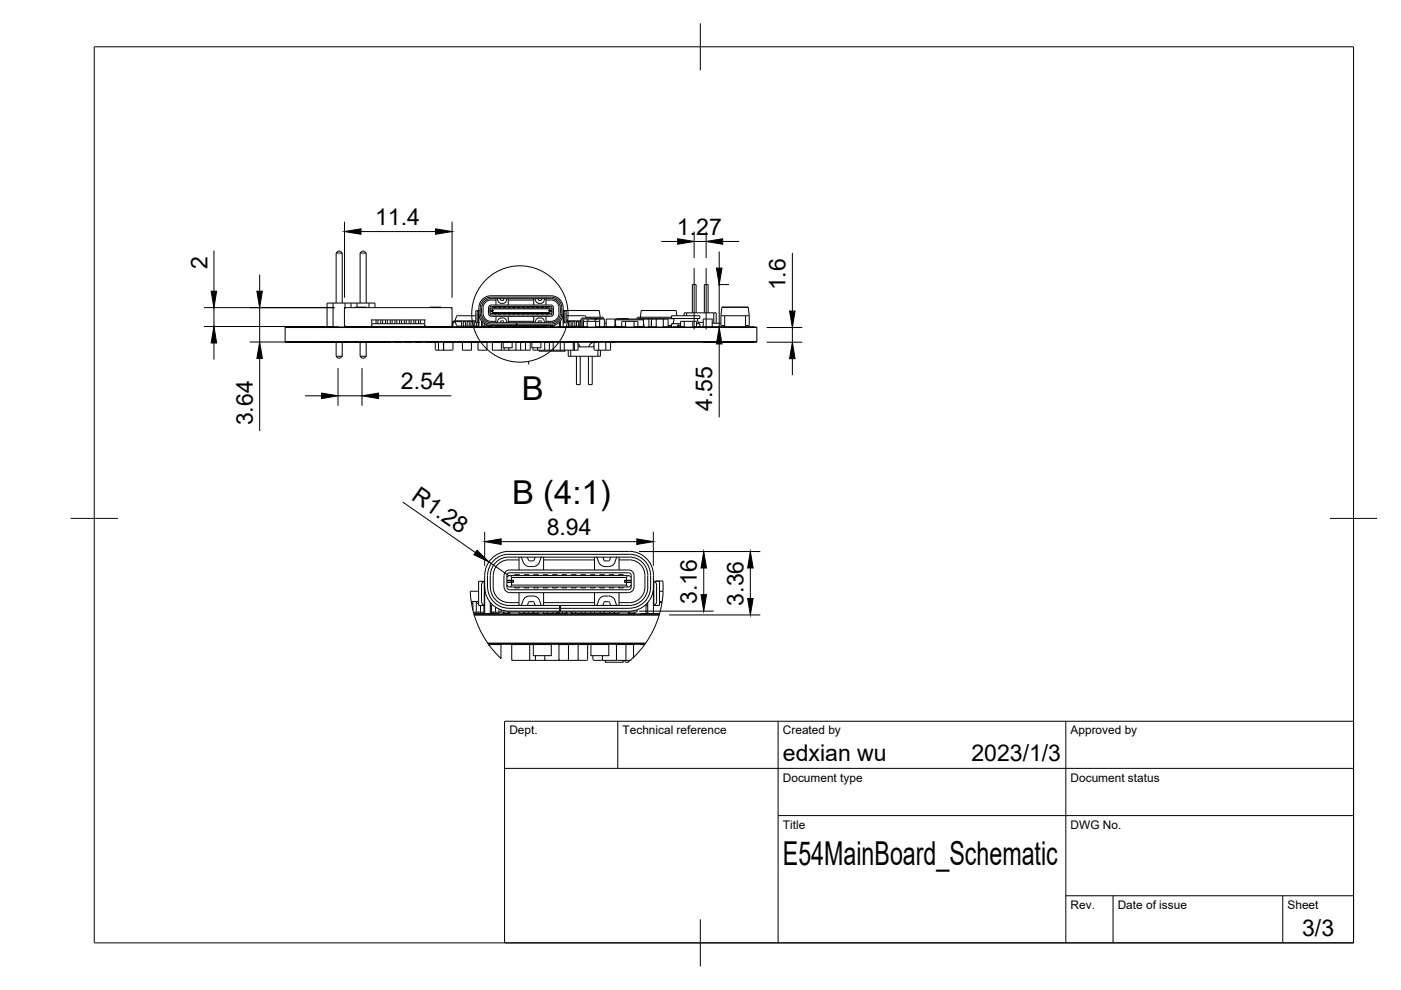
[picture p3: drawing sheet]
<svg xmlns="http://www.w3.org/2000/svg" width="297mm" height="210mm" viewBox="0 0 297 210" stroke-linecap="round" stroke-linejoin="round" font-family="sans-serif">
<!-- layer: Visible -->
<g fill="none" stroke="#000" stroke-width=".21">
<path d="M71.3 53.7l.4-.5h.5l.4 .5M71.3 53.7h1.3M71.3 53.7v10.6M72.6 53.7v10.6M76.3 53.7l.5-.5h.4l.4 .5M76.3 53.7h1.3M76.3 53.7v10.6M77.6 53.7v10.6M60.5 72.4h100M60.5 69.3h100v3.3h-100zM60.5 69.4h100M61 69.3h10.9"/>
<path d="M61 72.6h10.9M61 72.6h.1M70.6 64.3v5M71.3 72.6v2.9M71.3 75.5l.4 .4h.5l.4-.4M71.3 75.5h1.3M71.9 72.6h.1M72.6 72.6v2.9M72.7 72.6h.1M73 65.2l.2 .2M73 65.2h22.8M73 69.2h22.8"/>
<path d="M73 65.2v4M73.2 64.3v.9M73.2 69.2v.1M73.2 69l-.2 .2M73.4 69.2v.1M73.4 69.3h5.4M73.7 72.6h.1M74.4 64.3v.9M75.2 72.6h.1M75.4 69.2v.1M75.7 64.3v.8M76.2 72.6h.1"/>
<path d="M76.3 75.5l.5 .4h.4l.4-.4M76.3 75.5h1.3M76.3 72.6v2.9M77.6 72.6v2.9M77.7 72.6h.1M77.8 69.2l-.1 .1M77.8 65.2h-2.4M78.2 64.3v.9M78.2 69.2v.1M78.6 67.8h11.6M78.8 67.8v1.4l-.2-.2M78.8 68.6h11.2"/>
<path d="M78.8 72.6h.1M79.5 65.2v-.9h-10.2v5M79.5 69.2v.1M79.5 69.3h1.9M79.5 69.3h.1M79.7 69.3h.1M79.7 67.8v.8M79.7 69.2v.1M80.1 67.8v.8M80.1 69.2v.1M80.3 69.3h.1M80.6 69.3h.1"/>
<path d="M80.7 67.8v.8M80.7 69.2v.1M81.1 67.8v.8M81.1 69.2v.1M81.3 69.3h.1M81.4 72.6h1.4M81.4 69.2l.1 .1M81.4 72.6h.1M81.7 69.3h.6M81.7 67.8v.8M81.7 69.2v.1M82.1 67.8v.8"/>
<path d="M82.1 69.2v.1M82.7 69.3h2.6M82.7 67.8v.8M82.7 69.2v.1M82.8 72.6h.1M83.1 67.8v.8M83.1 69.2v.1M83.2 69.3h.1M83.7 72.6h1.3M83.7 69.3h.1M83.7 72.6h.1M83.7 67.8v.8"/>
<path d="M83.7 69.2v.1M84.1 67.8v.8M84.1 69.2v.1M84.3 69.3h.1M84.6 69.3h.1M84.7 67.8v.8M84.7 69.2v.1M85 72.6h.1M85.1 67.8v.8M85.1 69.2v.1M85.7 69.3h.6M85.7 67.8v.8"/>
<path d="M85.7 69.2v.1M85.9 72.6h1.3M85.9 72.6h.1M86.1 67.8v.8M86.1 69.2v.1M86.7 69.3h.5M86.7 67.8v.8M86.7 69.2v.1M87.1 67.8v.8M87.1 69.2v.1M87.2 72.6h.1M87.7 69.3h10.6"/>
<path d="M87.7 67.8v.8M87.7 69.2v.1M88.1 72.6h1.4M88.1 72.6h.1M88.1 67.8v.8M88.1 69.2v.1M88.3 69.3h.1M88.4 69.3h.1M88.4 69.2h.1M88.6 69.3h.1M88.6 69.2v.1M88.7 67.8v.8"/>
<path d="M88.7 69.2v.1M89.1 67.8v.8M89.1 69.2v.1M89.3 69.3h.1M89.5 72.6h.1M90 67.8v1.4l.2-.2M90.1 69.3h.1M90.3 72.6h1.4M90.3 72.6h.1M90.5 69.2v.1M90.6 69.3h-.1M91.1 65.2h2.4"/>
<path d="M91.1 69.2l.1 .1M91.7 72.6h.1M92.3 72.6l.1 1.6M92.4 74.2h3.5M93 72.6v1.6M93 72.6h.1M93.5 69.2v.1M93.9 72.6h.1M94 72.6v1.6M94.1 72.6v1.6M95.2 72.6h.1M95.5 69.2v.1"/>
<path d="M95.6 69l.2 .2M95.8 65.2l-.2 .2M95.8 65.2v4M96 68.6v.7M96 72.6v1.6M96.1 68.1l-.1 .1M96.2 68.1h-.2v.3M96.6 72.6h.1M96.9 72.6h1.1M96.9 72.6h.1M97.2 69.3h.1M97.9 69.3h.1"/>
<path d="M97.9 69.1v.1M97.9 68.2h-1.5l-.6 .6M97.9 69.2h.3M97.9 68v1.1M97.9 69.2v.1M98 72.6h.1M98.1 74.2h.1M98.2 69.1v.1M98.2 68.2h.5M98.2 69.1h.5M98.2 68v1.1M98.2 69.2v.1"/>
<path d="M98.7 69.3h.4M98.7 69.1v.1M98.7 69.2h.3M98.7 68v1.1M98.7 69.2v.1M99 69.1v.1M99 68.2h.5M99 69.1h.5M99 68v1.1M99 69.2v.1M99.5 69.1v.1M99.5 69.2h.3"/>
<path d="M99.5 68v1.1M99.5 69.2v.1M99.8 69.1v.1M99.8 68.2h.5M99.8 69.1h.5M99.8 68v1.1M99.8 69.2l.1 .1M99.9 69.3h.1M99.9 72.6h.1M99.9 74.2h.1M99.9 72.6v1.6h-1.9l.1-1.6M100.3 69.1v.1"/>
<path d="M100.3 69.2h.3M100.3 68v1.1M100.3 69.2v.1M100.6 69.1v.1M100.6 68.2h.3M100.6 69.1h.5M100.6 68v1.1M100.6 69.2v.1M100.7 69.3h2.2M100.7 72.6h2.2M100.7 69.3h.1M100.7 72.6h.1"/>
<path d="M100.7 69.3h-1.2M100.9 69.1v.2M100.9 66.9l-4 .1-.4 1.2 .4 .9h1M100.9 68h-4.5l-.6 .6M100.9 65.9h.6l-.3 .4v1.7l.3 .4h-.6zM101.1 69.1v.1M101.1 69.2h.3M101.1 68.4v.7M101.1 69.2v.1M101.3 72.6v1.6h2v-1.6M101.4 74.2h.1M101.4 72.6h.1"/>
<path d="M101.4 69.1v.1M101.4 69.1h.1M101.4 69.2v.1M101.5 65.9h.1M101.5 68.4h.1M101.5 65.9l-.1 3.2M101.5 66.8h.1M101.5 67.6h.1M101.5 65.3v4M101.5 66.5a2.55 2.55 0 0 0 2.6 2.5h12.7M102.1 69.2h.1M102.1 65.3v1.2"/>
<path d="M102.1 68.1v1.2M102.1 68.3h.1M102.1 66.5a1.96 1.96 0 0 0 2 1.9h5.4M102.2 69.1v.1M102.2 69.1h.5M102.2 68.4v.7M102.2 69.2v.1M102.3 68.4h-.2M102.5 69.1l-.2 .2M102.7 69.1v.1M102.7 69.2h.3M102.7 68.6v.5"/>
<path d="M102.7 69.2v.1M102.9 69.3h.1M102.9 72.6h.1M102.9 69.3h.2M103 69.1v.1M103 68.8v.3M103 69.2l.1 .1M103.3 74.2h-.1M103.3 68.9v.2M103.5 69.3h.7M103.5 69.2h.1M103.5 69.1v.2"/>
<path d="M103.7 64.8l.5-.1h12.6a.57 .57 0 0 1 .5 .6l.1 1.2a.6 .6 0 0 1-.6 .6h-12.6a.6 .6 0 0 1-.6-.6v-1.2zM103.9 65.8h.7v.2h-.7M103.9 65.5l.2-.2h12.7l.3 .2M103.9 66.3l.2 .2h12.7l.3-.2M104 69.1v.2M104.1 63.3h12.7M104.1 69.1v.2M104.1 63.3a1.96 1.96 0 0 0-2 2M104.2 65h12.6M104.2 65l-.3 .3v1.2l.3 .3h12.6l.3-.3M104.2 69.1v.2M104.3 65.3l.1 .2"/>
<path d="M104.4 65.5v.8M104.4 72.6h.1M104.4 65.5h12.1M104.4 66.3h12.1M104.4 66.3l-.1 .2M104.4 74.2h.1M104.7 65.3h.5M104.7 66.5h.5M105.2 63.6a2.03 2.03 0 0 0-2.7 1.2 2.44 2.44 0 0 0 1.1 3.3h1.6M105.2 63.3v1.4M105.2 67.1v1.3M105.2 69.3h2.1"/>
<path d="M105.2 69.1v.2M105.3 63.3l.1 .1M105.3 68.4a1.14 1.14 0 0 1 1.2-1 1.14 1.14 0 0 1 1.1 1M105.4 63.4a1.03 1.03 0 0 0 1.1 .9 1.03 1.03 0 0 0 1-.9M105.6 69.1v.2M105.7 69.1v.2M105.7 65.3h.5M105.7 66.5h.5M105.9 69v.1M106 63.3l.3 .4h.4l.2-.4M106.2 69.1v.2M106.2 72.6h.1"/>
<path d="M106.3 68h.4M106.3 69.3h.1M106.3 68l-.3 .4M106.3 72.6v1.6M106.3 74.2h-.1M106.6 69.1v.1M106.7 69.3h.1M106.7 72.6h.1M106.7 68l.2 .4M106.7 72.6v1.1h1.9v-1.1M106.7 73.7h.1M106.7 65.3h.5"/>
<path d="M106.7 66.5h.5M106.7 69v.1M106.8 69.1v.2M106.9 73.7l.1 .5M107.2 69.1v.2M107.6 63.3l-.1 .1M107.7 65.3h.5M107.7 66.5h.5M107.8 63.6h5.4M107.8 68.1h5.4M107.8 63.3v1.4M107.8 67.1v1.3"/>
<path d="M107.8 69.1v.2M107.9 74.2h-.1M107.9 73.7v.5M108.2 69.1v.2M108.3 69.3h.1M108.6 73.7h-.1M108.6 69.3h.1M108.7 65.3h.5M108.7 66.5h.5M108.8 69.1v.2M109.2 69.2h.2M109.2 69.1v.2"/>
<path d="M109.3 69.3h.1M109.3 72.6h.1M109.4 72.6v1.6M109.4 74.2h.1M109.4 69.1v.2M109.5 68.4h.1M109.5 68.9h.1M109.5 68.4v.6M109.6 68.4h7.2M109.6 68.7h7.2M109.6 68.4v.6M109.7 69.3h.1"/>
<path d="M109.7 65.3h.5M109.7 66.5h.5M109.7 69.1v.2M110.2 69.2h.1M110.2 69.1v.2M110.2 69.1l.1 .2M110.3 69.3h-2.6M110.4 72.6l-.1 1.6M110.7 69.3h5M110.7 69.2h.1M110.7 69.1v.2M110.7 65.3h.5"/>
<path d="M110.7 66.5h.5M110.8 69.1v.2M111.1 72.6h.1M111.2 69.1v.2M111.3 69.3h.1M111.3 72.6h.1M111.4 72.6v1.6h-7v-1.6M111.4 74.2h.1M111.5 72.6h-.1M111.5 74.2h.9M111.7 69.3h.1M111.7 65.3h.5"/>
<path d="M111.7 66.5h.5M111.8 69.1v.2M112.2 69.1v.2M112.3 69.3h.1M112.3 72.6h.1M112.4 72.6v1.6M112.6 69.3h.1M112.7 65.3h.5M112.7 66.5h.5M112.8 69.1v.2M112.8 72.6h.1M112.8 72.6v1.1h1.9v-1.1"/>
<path d="M112.8 73.7h.1M113 73.7l.1 .5M113.1 74.2h.8M113.2 63.3v1.4M113.2 67.1v1.3M113.2 69.1v.2M113.3 69.3h.1M113.3 63.3l.1 .1M113.3 68.4a1.14 1.14 0 0 1 1.2-1 1.14 1.14 0 0 1 1.1 1M113.4 63.4a1.03 1.03 0 0 0 1.1 .9 1.03 1.03 0 0 0 1-.9M113.7 69.3h.1M113.7 65.3h.5"/>
<path d="M113.7 66.5h.5M113.7 69.1v.2M114 74.2h-.1M114 63.3l.3 .4h.4l.2-.4M114.2 69.1v.2M114.2 69v.1M114.3 68h.4M114.3 69.3h.1M114.3 68l-.3 .4M114.3 74.2v.3h1.9v-.3M114.3 74.4h.1M114.7 69.3h.1"/>
<path d="M114.7 68l.2 .4M114.7 73.7h-.1M114.7 65.3h.5M114.7 66.5h.5M114.8 69.1v.2M115 69v.1M115.2 69.1v.2M115.3 69.1v.2M115.4 72.6h.1M115.5 72.6v1.6h-1.5v-.5M115.5 74.2h.1M115.6 74.2h1.6"/>
<path d="M115.6 63.3l-.1 .1M115.7 65.3h.5M115.7 66.5h.5M115.7 69.1v.2M115.8 63.6h1M115.8 68.1h1M115.8 63.3v1.4M115.8 67.1v1.3M116.2 74.4h-.1M116.4 74.2l.1 .2M116.5 74.5h.8M116.5 72.6l-.1 1.6"/>
<path d="M116.5 65.5v.8M116.5 66.3l.1 .2M116.6 65.3l-.1 .2M116.7 69.1v.2M116.7 69.3h.8M116.8 65l.3 .3M116.8 63h-12.7a2.25 2.25 0 0 0-2.3 2.3 2.6 2.6 0 0 0 2.3 3.4h5.4M116.8 62.7h-12.7a2.55 2.55 0 0 0-2.6 2.6M116.8 69.1v.2M116.9 63a2.25 2.25 0 0 1 2.2 2.3 2.92 2.92 0 0 1-1.1 3.1l-1.1 .3M116.9 62.7a2.55 2.55 0 0 1 2.5 2.6v4M116.9 63.3a1.96 1.96 0 0 1 1.9 2 2.64 2.64 0 0 1-1 2.9l-.9 .2"/>
<path d="M116.9 63.6a1.66 1.66 0 0 1 1.6 1.7M116.9 69.1v.2M117.1 65.8h-.7v.2h.7M117.1 65.3v1.2M117.2 72.6h.1M117.3 74.2h-.1M117.4 69.1v.2M117.4 74.4h-.1M117.4 72.6h.1M117.7 68.9v.2h-14.7M118 72.6h2.2M118 72.6h.1"/>
<path d="M118.5 65.3v1.2M118.5 66.5a1.66 1.66 0 0 1-1.6 1.6M118.6 68.4h.1M118.6 69.3h.1M118.6 68.4v.9M118.6 68.4h.2M118.7 68.3h.1M118.8 72.6v1.6h-1.5v-1.6M118.8 74.2h.1M118.8 68.1v1.2M118.8 72.6h.1M118.9 74.4h.1"/>
<path d="M119 74.5h.8M119.4 66.5a2.55 2.55 0 0 1-2.5 2.5M119.4 65.9h.6v2.5h-.6M119.4 66.8h.1M119.4 67.6h.1M119.4 68.4h.1M119.4 65.9h.1M119.4 65.9l.3 .4v1.7l-.3 .4M119.6 72.6v1.6M119.7 74.2h.1M119.7 65.9l7.4-.1 .2 1.8M119.7 72.6h.1"/>
<path d="M119.9 74.2l-.1 .2M120 66.9h3.9l.3 .5M120 68h3.1M120 68.1h.5v1.2M120.2 69.3h-2.2M120.2 69.3h.1M120.2 72.6h.1M120.2 69.3h.4M120.3 68v.1M120.5 68.1v.1M120.5 74.2v1.3h6.8v-1.3M120.5 69.2h.1"/>
<path d="M120.5 69.3h.1M120.6 69.1v.1M120.6 68.2h.5M120.6 69.1h.5M120.6 68v1.1M120.6 69.2v.1M121 74.2v1.3M121.1 69.3h.4M121.1 69.1v.1M121.1 69.2h.3M121.1 68v1.1M121.1 69.2v.1"/>
<path d="M121.4 69.1v.1M121.4 68.2h.5M121.4 69.1h.5M121.4 68v1.1M121.4 69.2l.1 .1M121.5 74.2h.1M121.5 72.6v1.6M121.8 74.2h-.1M121.8 72.6v1.6M121.9 69.3h.4M121.9 69.1v.1M121.9 69.2h.3"/>
<path d="M121.9 68v1.1M121.9 69.2v.1M122.2 75.5v6h.8v-6M122.2 69.1v.1M122.2 68.2h.5M122.2 69.1h.5M122.2 68v1.1M122.2 69.2v.1M122.4 69.3h2.2M122.6 74.2h-.1M122.6 73.5h3.3M122.6 72.6v1.6h-3.7v.3h-1.5v-.3"/>
<path d="M122.6 72.9l.4 .6M122.6 72.6h.1M122.7 69.1v.1M122.7 69.2h.2M122.7 68v1.1M122.7 69.2v.1M122.9 69.3h.1M123 69.3h.1M123 68l-.1 .2M123.1 68.1h-.2v1.2M123.1 67.7v1.6M123.2 69.2v.1"/>
<path d="M123.4 67.6l-.2 .1M123.4 69.2v.1M123.5 67.4l-.1 .1M123.7 68.2v1.1M123.7 68.2h.8M123.7 69.3h.1M124.2 67.3l3.4-.1 .4 .4M124.5 69.3v-1.2h1.8v1.2M124.5 69.3h.1M124.6 67.6h-.9v1.7M124.6 67.6l.1 .1M124.7 68.1v-.5h3.4l.1 1.7"/>
<path d="M124.8 75.5v6h.8v-6M125.2 72.6h.1M125.2 67.4l.1 .1M125.3 67.6h2.4M125.3 67.6v-.2h-1.9v1.9M125.8 72.6a1.41 1.41 0 0 0-1 .9M126 73.4l-.3 .1M126 72.6v1.6M126 74.2h.9M126.2 67.6v.5M126.2 67.6h.1M126.2 67.6v.1"/>
<path d="M126.3 68.2h.8M126.3 69.3h.1M126.8 74.2v1.3M127 74.2h-.1M127.1 72.6h.1M127.1 67.6l.1 1.7M127.1 68.2v1.1M127.1 69.3h.1M127.8 69.3h.1M128.1 67.6v.1M128.1 68.5h.4M128.1 69.2v.1"/>
<path d="M128.3 72.6h.1M128.4 72.6v1.6h-1.5l.1-1.6M128.5 74.2h.1M128.5 72.6h.1M128.5 69.3h.1M128.5 74.2h.9M128.5 69.2v-1.6h1.9v1.7M128.6 67.6l-.1 .1M129.4 72.6v1.6M130.2 72.6h.1M130.2 69.3h.1M130.4 67.6v.1"/>
<path d="M130.4 69.2v.1M130.4 68.9h.1M130.4 69.2h.1M130.4 69.2h1.4M130.4 69.3h-4.2M130.7 67.6h2.5M131.1 69.3h1.6M131.6 69.2v.1M131.8 68.2l.1 1.1M131.8 68.2h.9M132.7 69.3l-.1-1.2h1.8v1.2M134.4 69.3h1.6"/>
<path d="M134.4 69.3h.1M134.5 68.1l.8 .1M134.5 68.1l-.1 .1M135.2 69.2h1.2M135.2 68.2v1.1M135.3 69.3h-.1M136.2 67.6l.2 .2M136.4 69.2h.1M136.4 68.9h.1M136.4 67.8h-6l.2-.2h7v1.6M136.4 67.8v1.5M136.4 69.3h.2"/>
<path d="M137.4 69.3h1.9M137.4 69.3h.1M137.6 67.7h1.5M138.1 68.2v1.1M138.1 69.3h.1M138.1 68.1v.1M138.2 67.6v1.7M139.1 69.2v-1.6h1.5v1.7M140.7 67.7l.9-.1v1.7M140.7 69.2v.1M141.6 69h.8M142.2 69l.1 .2"/>
<path d="M142.4 67.3l-7-.1-.4 .4M142.4 66.9h6v.6h-6zM142.6 68.6h.1M142.7 69.3h2.5M142.9 67.6h-7.6M142.9 67.5v.6l-.3 .5M143.5 66.9l-.1-1.1h-7.4l-.2 1.8M143.6 69.3h.1M143.7 69.3h.1M143.7 69v.3M143.7 69h.6M143.8 69h-.1"/>
<path d="M143.8 68.6l-.1 .4M144.3 69.3h.1M144.3 68.6h-1.9v.7h-1.9M144.3 68.2v1.1M144.4 68.1l.7 .1M144.4 68.1l-.1 .1M145.1 66.9v-.6h6.7v2.2M145.1 69.3v-1.2h1.8v1.2M145.1 69.3h.1M145.6 66.3v.6M146.8 66.3v-6h.8v6M146.9 68.2h.8"/>
<path d="M146.9 69.3h.1M147.7 68.6h.7v.7M147.7 68.2v1.1M147.9 67.5v.6l.3 .5M148 68.3h1.1M148.4 69.3h.1M149.1 69.3h10.8M149.1 72.6h10.8M149.1 69.3h.1M149.1 72.6h.1M149.1 69.3h-2.3M149.1 69.2v.1"/>
<path d="M149.2 67.6l-.1 .1M149.3 66.3v-6h.8v6M150.9 67.6l.1 .1M151 69.2v-1.6h-1.9v1.7M151 68.5h1.8M151.3 66.3v2.2M152.8 66.9h6.1M152.8 66.9v2.1h.8M153.1 65.1h5.5M153.1 65.1h.1M153.1 65.1l-.3 1.8M153.6 66.9v2.4"/>
<path d="M158.1 66.9v2.4M158.6 65.1h.1M158.6 65.1l.3 1.8M158.9 66.9v2.1h-.8M159.9 72.6h.1M107.9 117.5h25.5a4.5 4.5 0 0 1 4.5 4.5 6.7 6.7 0 0 1-1 5.4 4.5 4.5 0 0 1-3.5 1.6h-14.5M107.9 116.9h25.5M107.9 118.1h25.5M107.9 118.7h2.1M107.9 117.5a4.5 4.5 0 0 0-4.5 4.5 6.7 6.7 0 0 0 1 5.4 4.5 4.5 0 0 0 3.5 1.6M107.9 116.9a5.1 5.1 0 0 0-5.1 5.1v8.1M107.9 118.1a3.9 3.9 0 0 0-3.9 3.9"/>
<path d="M107.9 118.7a3.3 3.3 0 0 0-3.3 3.3 5.2 5.2 0 0 0 .9 4.8 3.3 3.3 0 0 0 2.4 1M110 118.1v2.8M111.8 118.1l.5 .8M112.2 118.9h.9M113.3 118.8l-.2 .1M113.5 118.1l-.3 .7M114.9 118.1h-.1a2.12 2.12 0 0 1-1.4 2 2.12 2.12 0 0 1-2.3-.6l-.5-1.3-.2-.1M115.3 118.1v2.8M115.3 118.7h10.7M126 118.1v2.8M126.4 118.1l.2 .1M127.8 118.1l.5 .8"/>
<path d="M128.2 118.9h.9M129.3 118.8l-.2 .1M129.5 118.1l-.3 .7M130.9 118.1h-.1a2.12 2.12 0 0 1-1.4 2 2.12 2.12 0 0 1-2.3-.6l-.5-1.2M131.3 118.7h2.1M131.3 118.1v2.8M133.4 116.9a5.1 5.1 0 0 1 5.2 5.1l-.1 8.1M133.4 118.1a3.9 3.9 0 0 1 3.9 3.9 5.8 5.8 0 0 1-1.1 5.2 3.9 3.9 0 0 1-2.8 1.2h-14.5M133.4 118.7a3.3 3.3 0 0 1 3.3 3.3 5.4 5.4 0 0 1-.9 4.8 3.3 3.3 0 0 1-2.4 1h-2.1M99.7 125.6l.2 1.9M99.9 127.5h1.6M99.9 127.5l.1 .4"/>
<path d="M100.3 127.9h-.3l.3 1.5M100.3 127.5v1.9M100.3 129.4l.1 .4M100.4 129.8h.6M100.4 129.8l.1 .4M100.5 130.2h39.3v.2h-39.3zM100.5 130.1h.6M100.5 130.4a20.5 20.5 0 0 0 2.9 6M101 127.5v2.3M101 127.9h.5M101 129.8h.9M101 129.8v.3"/>
<path d="M101 130.1v.1M101.1 130.1h4.5M101.1 130.1v.1M101.5 129.8v.3M101.5 125.4h-1.8v.2M101.9 128.4v1.4M101.9 129.8h.7M101.9 129.8v.3M102.1 127.6a.79 .79 0 0 0 .6 .7M102.6 128.4v1.4M102.6 129.8h.2M102.6 129.8v.3"/>
<path d="M102.7 123.2v5.2M102.7 125h.1M102.7 126.6h.1M102.7 123.3a.79 .79 0 0 0-.6 .7v3.6M102.8 123.2h-1.3v5.2h1.3M102.8 124.4a5.1 5.1 0 0 0 5.1 5.2M103.4 136.4l.2 .2M103.6 136.6h33.1M103.6 136.6v.1M103.6 136.7h2M103.6 136.7l2.6 2.9v-2.9M103.9 129.8h.3"/>
<path d="M103.9 122v2.5M103.9 127.8v2.3M103.9 128h.3M104 124.4a3.9 3.9 0 0 0 3.9 4M104.2 128.4v1.4M104.2 129.8v.3M104.2 129.8h.9M104.4 128.2l-.5 .2M104.7 129.8l-.4 .3M105.1 128.7v1.1M105.1 129.8h.7M105.1 129.8v.3"/>
<path d="M105.6 130.1v.1M105.6 136.6v.1M105.6 130.1l.2 .1M105.8 129.1v.7M105.8 129.8v.3M106.2 136.7v.1M106.2 129.3v.5M106.3 136.6l-.7 .1M106.7 129.8v.3M106.7 129.8h.1M106.8 129.8v.3M107.5 123.1h1.4v.4h-1.4"/>
<path d="M107.5 122.4l.4-.4h25.5l.4 .4M107.5 124.1l.4 .4h25.5l.4-.4M107.8 129.8v.3M107.9 129.8v.3M107.9 128.4h10.7M107.9 129h10.7M107.9 127.8h2.1M108.1 125.7h25.1M108.1 130.1l-1.5 .1M108.1 129.8v.4M108.3 122l.2 .4M108.5 122.4v1.7"/>
<path d="M108.5 136.6h8.4M108.5 122.4h24.3M108.5 124.1h24.3M108.5 124.1l-.2 .4M108.5 136.7v3.3h14.1v-3.2M108.5 139.8l.2 .2M108.5 136.7v.1M109.1 122v-.2h1.1v.2M109.1 124.5v.1h1.1v-.1M110 125.7v2.7M110.1 130.1l4.1 .1M110.1 129.8v.4"/>
<path d="M110.4 128.4l.2-.2a2.1 2.1 0 0 1 1.3-1.8 2.02 2.02 0 0 1 2.8 1.8l.2 .2M111 129.8v.3M111.1 129.8v.3M111.1 122v-.2h1v.2M111.1 124.5v.1h1v-.1M111.5 129.6v.2M112 129.8v.3M112.1 136.6v.1M112.2 130.1v.1M112.3 136.7v.1M112.3 139.8l-.1 .2M112.3 136.7v3.3"/>
<path d="M113 129.8v.3M113 130v.1M113 136.6v.1M113.1 130.1v.1M113.1 136.7v2.3h3.8v-2.3M113.1 138.9l.1 .1M113.1 136.7h.1M113.1 122v-.2h1.1v.2M113.1 124.5v.1h1.1v-.1M113.1 129.6v.2M113.2 127.7l.3 .7M113.2 129.8v.3"/>
<path d="M113.3 127.7l-.2-.1h-1l-.3 .8M113.5 139v.8l.2 .2M114 129.8v.3M115 130.2h5.2M115.1 122v-.2h1v.2M115.1 124.5v.1h1v-.1M115.3 129.8v.3M115.3 125.7v2.7M115.3 127.8h10.7M115.5 139v1M115.5 139.8l-.1 .2M116 129.8v.3"/>
<path d="M116.2 130.1v.1M116.9 138.9l-.1 .1M117.1 130.1v.1M117.1 122v-.2h1.1v.2M117.1 124.5v.1h1.1v-.1M117.2 129.8v.3M118 129.8v.3M118 129.8h.6M118.2 130.1v.1M118.3 136.6h3.7M118.5 136.7v3.3M118.5 139.8l.2 .2"/>
<path d="M118.6 136.7l-.1 .1M118.6 129.8v.3M118.6 128.4h.3M118.6 129.4h.3M118.6 128.4v1.2M118.9 128.4v1.2M119 130.1v.1M119.1 122v-.2h1v.2M119.1 124.5v.1h1v-.1M119.3 129.8v.3M120 129.8v.3M120 129.8h.2"/>
<path d="M120.2 129.8v.3M120.5 136.7v3.1l-.1 .2M121.1 129.8h.1M121.1 129.8v.3M121.1 122v-.2h1.1v.2M121.1 124.5v.1h1.1v-.1M121.2 129.8v.3M122 129.8v.3M122.2 130.1v.1M122.3 130.1v.1M122.3 136.6h6.8M123 130.1v.1"/>
<path d="M123.1 122v-.2h1v.2M123.1 124.5v.1h1v-.1M123.3 129.8v.3M124.1 129.8v.3M124.2 130.1v.1M124.3 136.6v.1M124.6 136.7l-.1 3.2-1.8 .1-.1-.2M125.1 130.1v.1M125.2 122v-.2h1v.2M125.2 124.5v.1h1v-.1M125.2 136.6v.1M125.2 129.8v.3"/>
<path d="M125.3 136.7v2.3h3.8v-2.3M125.3 138.9l.1 .1M125.7 139l.1 .9 1.8 .1M126 129.8v.3M126 125.7v2.7M126.3 130.1v.1M126.6 128.2a2.1 2.1 0 0 1 2.1-1.9 2.1 2.1 0 0 1 2.1 2l.1 .1M126.6 128.2l-.2 .2M127 130.1v.1M127.1 122v-.2h1v.2M127.1 124.5v.1h1v-.1M127.3 129.8v.3"/>
<path d="M127.7 139.8l-.1 .2M128.1 129.8v.3M128.1 129.6v.2M128.2 130.1v.1M129.1 130.1v.1M129.1 138.9l-.1 .1M129.2 122v-.2h1v.2M129.2 124.5v.1h1v-.1M129.2 129.8v.3M129.2 127.7l.3 .7M129.3 127.7l-.2-.1h-1l-.3 .8M129.8 129.6v.2"/>
<path d="M130.2 129.8v.3M130.3 129.8v.3M130.5 136.6h4.1M130.7 136.7v3.3h-3v-1M130.7 139.8l.2 .2h2.7M130.8 136.7l-.1 .1M131.1 122v-.2h1v.2M131.1 124.5v.1h1v-.1M131.2 130.1l-10.1 .1M131.2 129.8v.4M131.3 125.7v2.7M132.7 136.7v3.1l-.1 .2"/>
<path d="M132.8 122.4v1.7M132.8 124.1l.2 .4M133 122l-.2 .4M133.2 121.4h-25.1a.6 .6 0 0 0-.6 .6v2.4a.6 .6 0 0 0 .6 .6h25.1M133.2 120.9l-25.1-.1a1.23 1.23 0 0 0-1.3 1.2l.1 2.4a1.2 1.2 0 0 0 1.2 1.2M133.2 129.8v.4M133.2 130.1l1.5 .1M133.2 121.4a.6 .6 0 0 1 .6 .6v2.4a.6 .6 0 0 1-.6 .6M133.2 120.8a1.2 1.2 0 0 1 1.2 1.2v2.4a1.2 1.2 0 0 1-1.2 1.2M133.4 129.8v.3M133.5 129.8v.3M133.6 140l-.2 .2"/>
<path d="M133.8 123.1h-1.4v.4h1.4M134.2 136.6v.1M134.2 139.5l-.6 .5M134.3 136.8v2.6l-.1 .1M134.5 129.8v.3M135.1 129.3v.5h-29.3M135.7 136.6l1 .1M136.7 136.7l-2.4 2.7M136.7 136.6v.1M136.9 128.2l.4 .2M136.9 136.4l-.1 .2M137 128.3v1.8"/>
<path d="M137 130v.1M137.1 128h.2M137.3 127.8v2.3M138.5 123.2h1.3v5.2h-1.3M138.5 125h.1M138.5 126.6h.1M138.6 124.4a5.1 5.1 0 0 1-5.2 5.2h-25.5M138.6 123.3a.79 .79 0 0 1 .6 .7v3.6M138.6 123.2v5.2M139 123.2h1.5l.1 2.2M139.2 127.6a.79 .79 0 0 1-.6 .7M139.8 130.4a20.5 20.5 0 0 1-2.9 6h-33.5"/>
<path d="M139.8 127.5h.6l-.1 .3M139.8 127.8h.6l-.1 .1M139.8 125.4h.8M139.8 130.1l-4.1 .1M139.8 130.1v.1M140.3 127.5v.3M140.3 127.9l-.5 2.2M140.6 125.4v.2M140.6 125.6l-.2 1.9M128.3 140.2l.2 .2M128.3 140v.4h3.8v-.4M132.1 140.2l-.1 .2"/>
<path d="M132.5 140v.2M132.5 140.2l.2 .2h.5l.2-.2"/>
</g>
<!-- layer: BORDER -->
<path d="M20 9.9h267v190h-267zM148.5 4.9v10M15 109.9h10M282 109.9h10M148.5 194.9v10" fill="none" stroke="#000" stroke-width=".21"/>
<!-- layer: TITLEBLOCK -->
<path d="M107 152.9h180v47h-180zM131 152.9v10M165 152.9v47M226 152.9v47M107 162.9h180M165 172.9h122M226 189.9h61M236 189.9v10M272 189.9v10" fill="none" stroke="#000" stroke-width=".21"/>
<!-- layer: FD_Dimensions -->
<g fill="none" stroke="#000" stroke-width=".21">
<path d="M45.4 53.1v8.6M55.1 58.2v3.5M73 47v16.1M76.5 49.1h15.8M95.8 47v16.1M140.2 51.2h3.5M147.2 49.1v5.6M147.2 51.2h2.5M149.7 49.1v5.6M152.5 53.3v3.5M153.2 51.2h3.5M168 53.6v12.3"/>
<path d="M43.2 65.2h27.7M43.2 69.2h27.7M45.4 65.2v4M45.4 72.7v3.5M53 72.5h28.6M55.1 65.2v7.3M55.1 76v15.4M71.7 78v8M76.8 78v8M152.2 60.3h2.4M152.5 60.3v9.1M152.5 72.9v15.6"/>
<path d="M162.6 69.4h7.5M162.6 72.6h7.5M168 69.4v3.2M168 76v3.5M64.7 83.9h3.5M71.7 83.9h5.1M80.3 83.9h15.4M85.4 106.5l15.4 10.7M102.8 112.7v7.3M103.7 119.1l4.2 3M106.3 114.8h28.7M135.5 116.9h25.7"/>
<path d="M138.5 112.7v7.3M135.5 129.6h15.8M141.9 130.4h19.3M149.2 120.4v5.7M159.1 120.4v6.5"/>
</g>
<g fill="#000" stroke="#000" stroke-width=".21">
<path d="M73 49.1l3.5-.6v1.2zM92.3 48.5l3.5 .6-3.5 .6zM143.7 50.6l3.5 .6-3.5 .6zM151.9 56.8h1.2l-.6 3.5zM149.7 51.2l3.5-.6v1.2zM45.4 69.2l.5 3.5h-1.1zM44.8 61.7h1.1l-.5 3.5zM54.5 61.7h1.1l-.5 3.5zM55.1 72.5l.5 3.5h-1.1zM152.5 69.4l.6 3.5h-1.2zM168 72.6l.6 3.4h-1.2zM167.4 65.9h1.2l-.6 3.5z"/>
<path d="M68.2 83.3l3.5 .6-3.5 .6zM76.8 83.9l3.5-.6v1.2zM101.1 116.7l2.6 2.4-3.2-1.5zM102.8 114.8l3.5-.5v1.1zM135 114.3l3.5 .5-3.5 .6zM149.2 116.9l.6 3.5h-1.2zM148.6 126.1h1.2l-.6 3.5zM159.1 116.9l.6 3.5h-1.2zM158.5 126.9h1.2l-.6 3.5z"/>
</g>
<!-- layer: Smart Centers -->
<path d="M147.2 56.8v13M149.7 56.8v13" fill="none" stroke="#000" stroke-width=".21"/>
<!-- layer: Detail Boundary -->
<g fill="none" stroke="#000" stroke-width=".21">
<path d="M112 76.6l.1 .7"/>
<circle cx="110.2" cy="66.6" r="10.2"/>
</g>
<g font-size="7">
<text x="110.7" y="84.8">B</text>
<text x="108.6" y="106.8">B (4:1)</text>
<text x="166" y="183.4">E54MainBoard_Schematic</text>
</g>
<g font-size="4.9">
<text x="79.5" y="47.7">11.4</text>
<text x="143.5" y="49.8">1.27</text>
<text x="44" y="57" transform="rotate(-90 44 57)">2</text>
<text x="166.5" y="61.6" transform="rotate(-90 166.5 61.6)">1.6</text>
<text x="85" y="82.5">2.54</text>
<text x="151" y="87.2" transform="rotate(-90 151 87.2)">4.55</text>
<text x="53.6" y="90.2" transform="rotate(-90 53.6 90.2)">3.64</text>
<text x="87.1" y="105.8" transform="rotate(35 87.1 105.8)">R1.28</text>
<text x="115.9" y="113.4">8.94</text>
<text x="147.7" y="128" transform="rotate(-90 147.7 128)">3.16</text>
<text x="157.6" y="128.4" transform="rotate(-90 157.6 128.4)">3.36</text>
<text x="166" y="161.4">edxian wu</text>
<text x="206" y="161.4">2023/1/3</text>
<text x="276.1" y="198.6">3/3</text>
</g>
<g font-size="2.5">
<text x="108" y="155.7">Dept.</text>
<text x="132" y="155.7">Technical reference</text>
<text x="166" y="155.7">Created by</text>
<text x="227" y="155.7">Approved by</text>
<text x="166" y="165.7">Document type</text>
<text x="227" y="165.7">Document status</text>
<text x="166" y="175.7">Title</text>
<text x="227" y="175.7">DWG No.</text>
<text x="227" y="192.7">Rev.</text>
<text x="237" y="192.7">Date of issue</text>
<text x="273" y="192.7">Sheet</text>
</g>
</svg>
